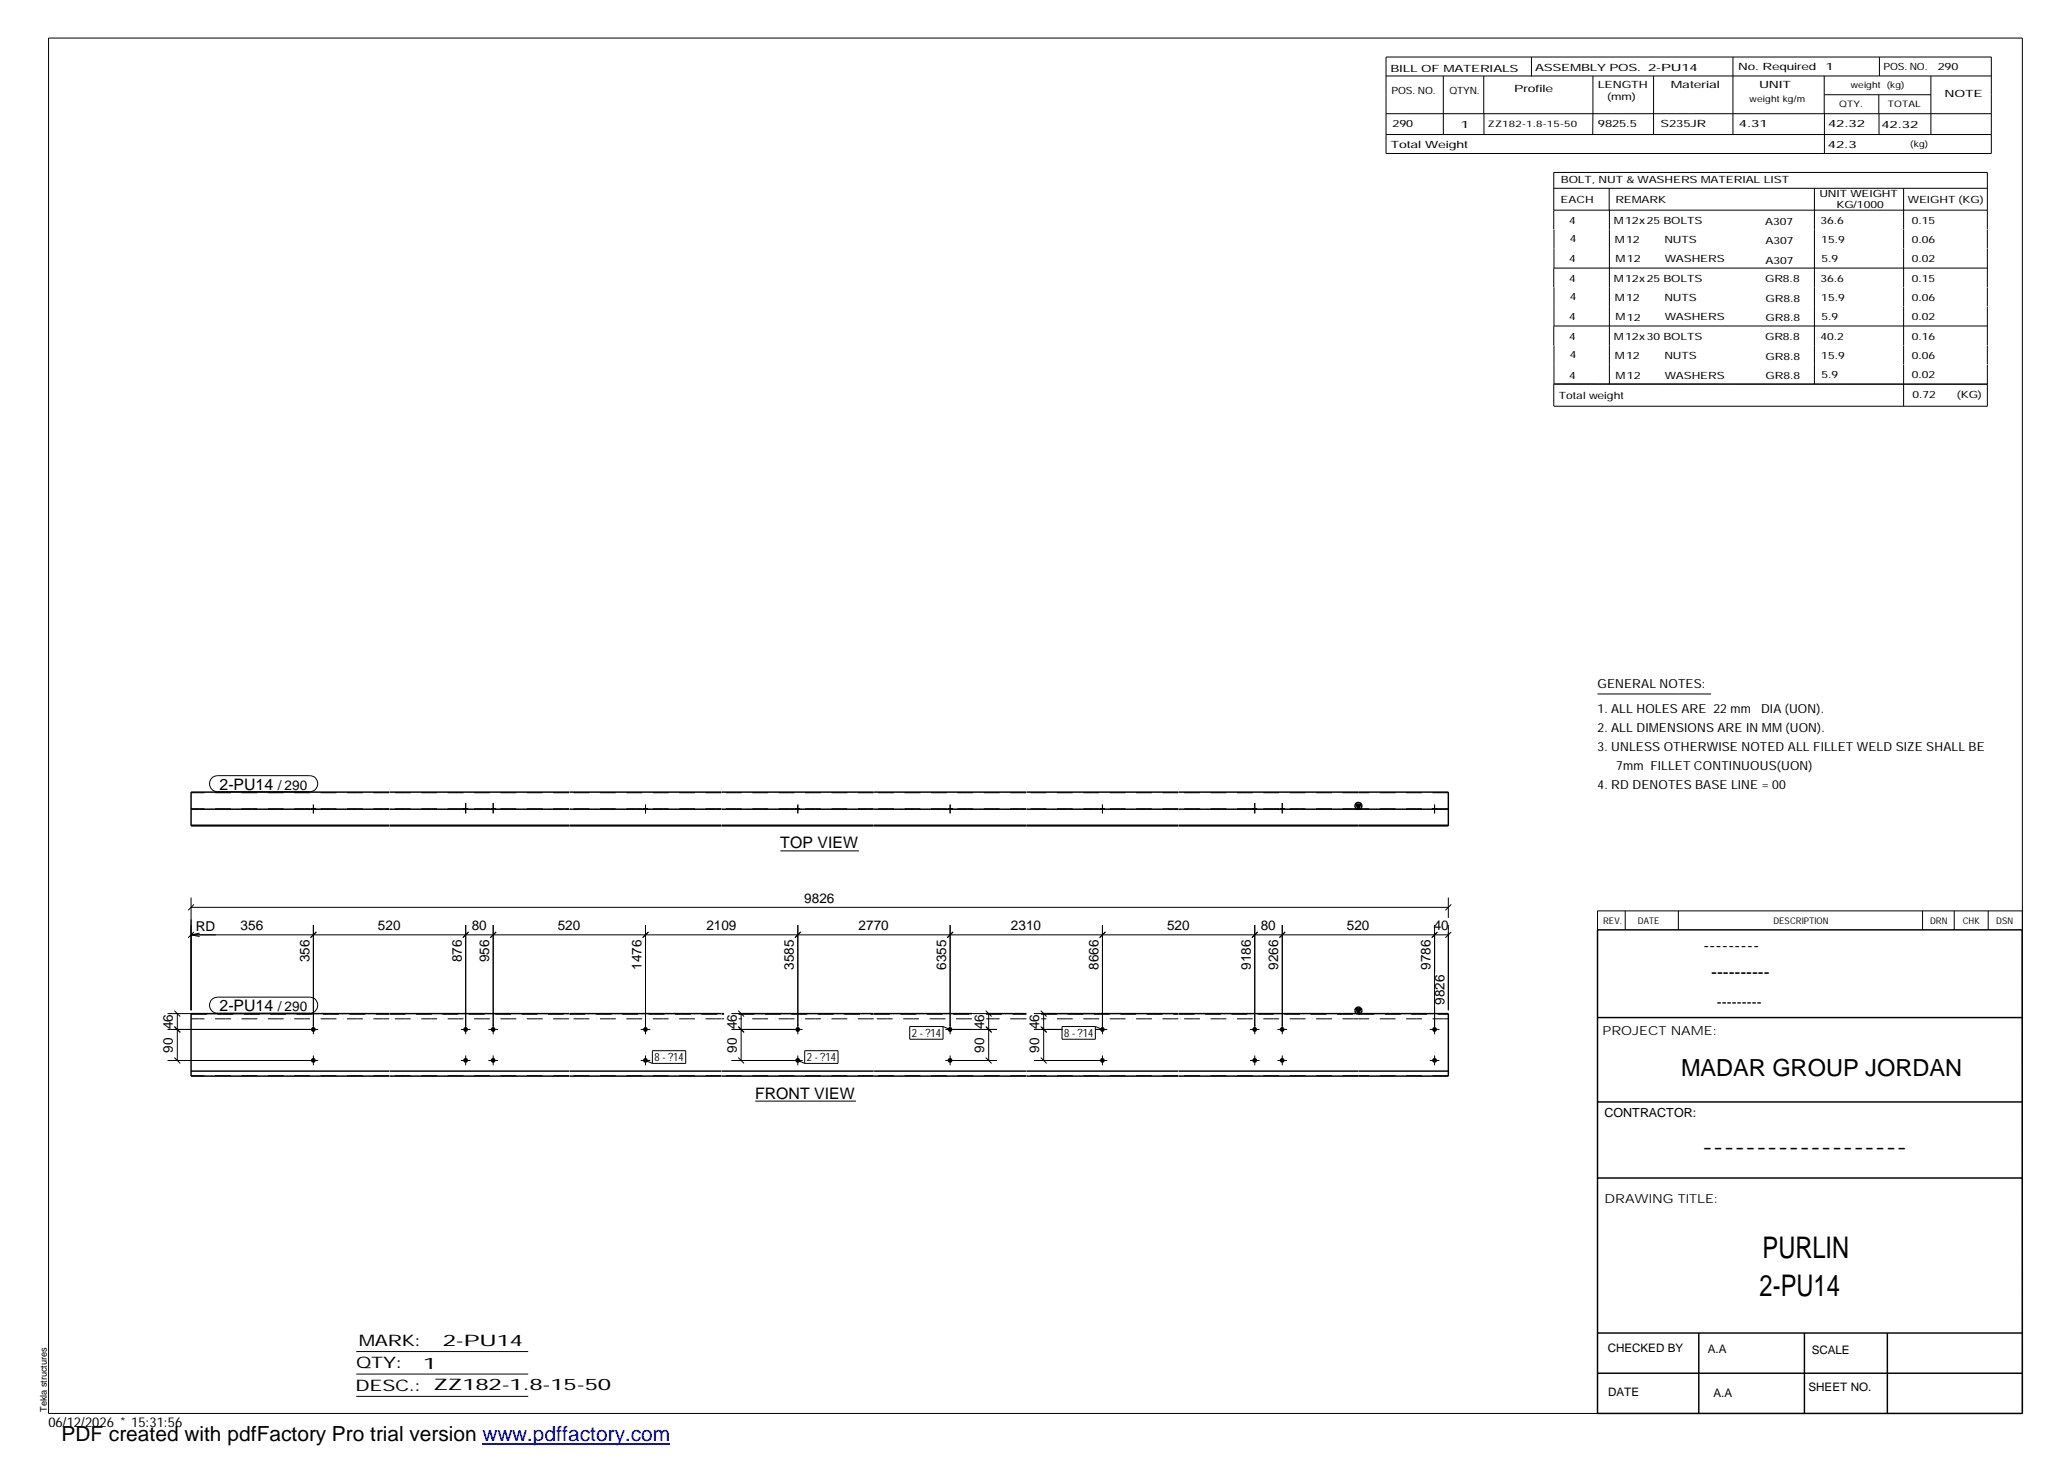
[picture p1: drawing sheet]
<svg xmlns="http://www.w3.org/2000/svg" width="420mm" height="297mm" viewBox="0 0 420 297" stroke-linecap="round" stroke-linejoin="round" font-family="sans-serif">
<g fill="#000">
<path d="M275.4 163.4h1.2l-.6 1zM275.4 205h1.2l-.6 .9z"/>
<path d="M63.2 164.3l.9 .1z" fill-rule="evenodd"/>
<path d="M63.2 164.3l.9 .1z" fill-rule="evenodd"/>
<path d="M94.1 164.3l1 .1z" fill-rule="evenodd"/>
<path d="M94.1 164.3l1 .1z" fill-rule="evenodd"/>
<path d="M99.7 164.3l1 .1z" fill-rule="evenodd"/>
<path d="M99.7 164.3l1 .1z" fill-rule="evenodd"/>
<path d="M130.6 164.3l1 .1z" fill-rule="evenodd"/>
<path d="M130.6 164.3l1 .1z" fill-rule="evenodd"/>
<path d="M161.6 164.3l1 .1z" fill-rule="evenodd"/>
<path d="M161.6 164.3l1 .1z" fill-rule="evenodd"/>
<path d="M192.5 164.3l1 .1z" fill-rule="evenodd"/>
<path d="M192.5 164.3l1 .1z" fill-rule="evenodd"/>
<path d="M223.5 164.3l1 .1z" fill-rule="evenodd"/>
<path d="M223.5 164.3l1 .1z" fill-rule="evenodd"/>
<path d="M254.4 164.3l1 .1z" fill-rule="evenodd"/>
<path d="M254.4 164.3l1 .1z" fill-rule="evenodd"/>
<path d="M260 164.3l1 .1z" fill-rule="evenodd"/>
<path d="M260 164.3l1 .1z" fill-rule="evenodd"/>
<path d="M291 164.3l.9 .1z" fill-rule="evenodd"/>
<path d="M291 164.3l.9 .1z" fill-rule="evenodd"/>
<circle cx="63.7" cy="215.4" r=".49"/>
<circle cx="63.7" cy="209.1" r=".49"/>
<circle cx="94.6" cy="215.4" r=".49"/>
<circle cx="94.6" cy="209.1" r=".49"/>
<circle cx="100.2" cy="209.1" r=".49"/>
<circle cx="100.2" cy="215.4" r=".49"/>
<circle cx="131.1" cy="209.1" r=".49"/>
<circle cx="131.1" cy="215.4" r=".49"/>
<circle cx="162.1" cy="215.4" r=".49"/>
<circle cx="162.1" cy="209.1" r=".49"/>
<circle cx="193" cy="215.4" r=".49"/>
<circle cx="193" cy="209.1" r=".49"/>
<circle cx="224" cy="215.4" r=".49"/>
<circle cx="224" cy="209.1" r=".49"/>
<circle cx="254.9" cy="215.4" r=".49"/>
<circle cx="254.9" cy="209.1" r=".49"/>
<circle cx="260.5" cy="209.1" r=".49"/>
<circle cx="260.5" cy="215.4" r=".49"/>
<circle cx="291.5" cy="209.1" r=".49"/>
<circle cx="291.5" cy="215.4" r=".49"/>
</g>
<g fill="none" stroke="#000" stroke-width=".2">
<path d="M9.9 7.7h401v279.5h-401zM281.6 11.6h123v19.6h-123zM281.6 15.4h123M293.2 15.4v11.9M301.5 15.4v7.7M311.1 11.6v3.9M323.6 15.4v11.9M336 15.4v11.9M352.1 11.6v15.7M370.6 15.4v7.7M370.7 19.2h21.6M381.7 19.2v3.9"/>
<path d="M381.8 11.6v3.8M392.3 15.4v11.9M281.6 23.1h123M281.6 27.3h123M301.5 23.1v4.2M315.7 38.3h88.1M326.9 38.3v4.4M368.6 38.3v39.7M370.7 23.1v8.1M381.8 23.1v4.2M386.8 38.3v8.3M315.7 42.7h88.1"/>
<path d="M315.7 46.6v-11.6h88.1v11.6M315.7 54.5v3.9M315.7 54.5h88.1M315.7 46.6v7.9M315.7 58.4v7.8M327 42.7v35.3M386.8 46.6v3.9M386.8 50.6v7.7M386.8 58.4v3.9M403.8 46.6v3.9M403.8 50.6v7.7M403.8 58.4v3.9"/>
<path d="M315.7 66.3v3.8M315.7 78v4.5M315.7 66.2h88.1M315.7 78h88.1h-88M315.7 70.2v7.8M386.8 62.3v7.8M386.8 70.2v3.8M386.8 74.1v8.4M403.8 62.3v7.8M403.8 70.2v3.8M403.8 74.1v8.4h-88.1M43.1 158.1l.5-.4 .6-.1h18.7a1.63 1.63 0 0 1 1.7 1.6 1.63 1.63 0 0 1-1.7 1.7h-18.7a1.63 1.63 0 0 1-1.5-1.1 1.63 1.63 0 0 1 .4-1.7z"/>
<path d="M324.6 141h23M63.2 164.3v.1M63.7 163.5v1.8M64.1 164.3v.1M94.1 164.3v.1M94.6 163.1v2.2M95.1 164.3v.1M99.7 164.3v.1M100.2 163.1v2.2M100.7 164.3v.1M130.6 164.3v.1M131.1 163.5v1.8"/>
<path d="M131.6 164.3v.1M158.5 172.9h16M161.6 164.3v.1M162.1 163.5v1.8M162.6 164.3v.1M192.5 164.3v.1M193 163.5v1.8M193.5 164.3v.1M223.5 164.3v.1M224 163.5v1.8M224.5 164.3v.1M254.4 164.3v.1"/>
<path d="M254.9 163.1v2.2M255.4 164.3v.1M260 164.3v.1M260.5 163.1v2.2M261 164.3v.1M291 164.3v.1M291.5 163.5v1.8M291.9 164.3v.1M38.8 184.3h255.5M38.8 182.4v22.9M38.8 189.9h255.5M38.8 189.9l1.8 .4"/>
<path d="M39.4 183.8l-1.2 1.1M39.4 189.3l-1.2 1.2M40.6 189.6l-1.8 .3M63.7 187.9v22.2M64.3 189.3l-1.2 1.2M94.6 187.9v22.2M95.2 189.3l-1.2 1.2M100.2 187.9v22.2M100.8 189.3l-1.2 1.2M131.1 187.9v22.2M131.7 189.3l-1.1 1.2M162.1 187.9v22.2"/>
<path d="M162.7 189.3l-1.2 1.2M193 187.9v22.2M193.6 189.3l-1.2 1.2M224 187.9v22.2M224.6 189.3l-1.2 1.2M254.9 187.9v22.2M255.5 189.3l-1.2 1.2M260.5 187.9v22.2M261.1 189.3l-1.2 1.2M291.5 187.9v22.2M292.1 189.3l-1.2 1.2M294.3 182.4v4.1"/>
<path d="M294.3 187.9v17.4M294.9 183.8l-1.2 1.1M294.9 189.3l-1.2 1.2M330.2 185.1v3.8M341 185.1v3.8M390.6 185.1v3.8M397 185.1v3.8M403.9 185.1v3.8M410.9 185.1h-86.3v3.8M34 215.5h30.6M34 209.2h30.6M34 205.9h28.9"/>
<path d="M35.4 214.9l1.2 1.2M35.4 208.6l1.2 1.1-1.1-1.1M35.4 205.3l1.2 1.2M36 205.9v9.6M43.1 203.1l.5-.4 .6-.1h18.7a1.63 1.63 0 0 1 1.7 1.6 1.63 1.63 0 0 1-1.7 1.7h-18.7a1.63 1.63 0 0 1-1.5-1.1 1.63 1.63 0 0 1 .4-1.7zM63.7 214.4v2M93.6 215.5h2M93.6 209.2h2M94.6 214.4v2M99.2 215.5h2M99.2 209.2h2M100.2 214.4v2"/>
<path d="M130.2 215.5h1.9M130.2 209.2h1.9M131.1 214.4v2M131.1 215.5l1.4 .6M132.5 213.5h6.8v2.6h-6.8zM148.6 215.5h14.5M148.6 209.2h14.5M148.6 205.9h12.8M150 214.9l1.2 1.2M150 208.6l1.2 1.1M150 205.3l1.2 1.2M150.6 205.9v9.6"/>
<path d="M162.1 214.4v2M162.1 215.5l1.4 .6M163.5 213.5h6.8v2.6h-6.8zM184.8 208.6h6.8v2.5h-6.8zM191.6 208.6l1.4 .6M192.1 215.5h10.5M192.1 209.2h10.5M193 214.4v2M193.7 205.9h8.9M200.3 214.9l1.2 1.2M200.3 208.6l1.2 1.1M200.3 205.3l1.2 1.2"/>
<path d="M200.9 205.9v9.6M210.1 215.5h14.9M210.1 209.2h5.8M210.1 205.9h13.2M211.5 214.9l1.1 1.2M211.5 208.6l1.1 1.1M211.5 205.3l1.1 1.2M212 205.9v9.6M215.8 208.6h6.7v2.5h-6.7zM222.5 209.2h2.5M222.5 208.6l1.5 .6M224 214.4v2"/>
<path d="M254 215.5h1.9M254 209.2h1.9M254.9 214.4v2M259.5 215.5h2M259.5 209.2h2M260.5 214.4v2M290.5 215.5h1.9M290.5 209.2h1.9M291.5 214.4v2M153.5 223.7h20.4M72.4 274.6h34.9M72.4 279.2h34.9"/>
<path d="M72.4 283.7h34.9"/>
</g>
<g fill="none" stroke="#000" stroke-width=".3">
<path d="M38.8 167.7h40.3M38.8 164.4h40.3M79.1 160.9h-40.3v6.9h40.3M79.2 167.8h36.4M79.2 167.7h36.4M79.2 164.4h36.4M79.2 160.9h36.4M115.7 167.8h30.9M115.7 167.7h30.9M115.7 164.4h30.9M115.7 160.9h30.9M146.6 167.8h30.9"/>
<path d="M146.6 167.7h30.9M146.6 164.4h30.9M146.6 160.9h30.9M177.6 167.8h30.8M177.6 167.7h30.8M177.6 164.4h30.8M177.6 160.9h30.8M208.5 167.8h30.9M208.5 167.7h30.9M208.5 164.4h30.9M208.5 160.9h30.9M239.5 160.9h54.8v6.9h-54.8"/>
<path d="M239.5 167.7h54.8M239.5 164.4h54.8M275.4 163.4h1.2l-.6 1zM324.6 188.9h86.2l.1 98.3h-86.3zM38.8 217.6h40.3M79.1 205.9h-40.3v12.7h40.3M79.2 218.6h36.4M79.2 217.6h36.4M79.2 205.9h36.4M115.7 218.6h30.9M115.7 217.6h30.9M115.7 205.9h30.9"/>
<path d="M146.6 218.6h30.9M146.6 217.6h30.9M146.6 205.9h.5M150.1 205.9h27.4M177.6 218.6h30.8M177.6 217.6h30.8M177.6 205.9h19.8M200.4 205.9h8M208.5 218.6h30.9M208.5 217.6h30.9M208.5 205.9h.1M211.5 205.9h27.9"/>
<path d="M239.5 205.9h54.8v12.7h-54.8M239.5 217.6h54.8M275.4 205h1.2l-.6 .9zM324.6 206.7h86.3M324.6 239.3h86.3M324.6 223.9h86.3M324.6 270.8h86.3M324.6 279h86.3M345.1 270.8v16.4M366.6 270.8v16.4M383.5 270.8v16.4"/>
<circle cx="276" cy="163.7" r=".7"/>
<circle cx="276" cy="205.3" r=".7"/>
</g>
<g fill="none" stroke="#000" stroke-width=".2" stroke-dasharray="1.1 0 2.1 .7 0 1.4" stroke-linecap="butt">
<path d="M79.1 161.1h-40.3M79.1 164.3h-40.3M115.6 161.1h-36.4M115.6 164.3h-36.4M146.6 161.1h-30.9M146.6 164.3h-30.9M177.5 161.1h-30.9M177.5 164.3h-30.9M208.4 161.1h-30.8M208.4 164.3h-30.8M239.4 161.1h-30.9M239.4 164.3h-30.9"/>
<path d="M276 161.1h-36.5M276 164.3h-36.5M294.3 161.1h-18.3M294.3 164.3h-18.3M38.8 206.1h40.3M79.1 218.6h-40.3M79.1 207h-40.3M79.2 206.1h36.4M115.6 218.6h-36.4M115.6 207h-36.4M115.7 206.1h30.9M146.6 218.6h-30.9"/>
<path d="M146.6 207h-30.9M146.6 206.1h.5M147.1 207h-.5M150.1 206.1h27.4M177.5 218.6h-30.9M177.5 207h-27.4M177.6 206.1h19.8M197.4 207h-19.8M200.4 206.1h8M208.4 218.6h-30.8M208.4 207h-8M208.5 206.1h.1"/>
<path d="M208.6 207h-.1M211.5 206.1h27.9M239.4 218.6h-30.9M239.4 207h-27.9M239.5 206.1h36.5M276 218.6h-36.5M276 207h-36.5M276 206.1h18.3M294.3 218.6h-18.3M294.3 207h-18.3"/>
</g>
<path d="M98 293.3h38.2" fill="none" stroke="#00f" stroke-width=".3"/>
<g font-size="6.1">
<text x="358.1" y="255.5">PURLIN</text>
<text x="357.5" y="263.3">2-PU14</text>
</g>
<text font-size="4.8" x="341.5" y="218.6">MADAR GROUP JORDAN</text>
<text font-size="4.2" x="12.5" y="292.7">PDF created with pdfFactory Pro trial version www.pdffactory.com</text>
<g font-size="3.6">
<text x="346.1" y="193.2">---------</text>
<text x="347.7" y="198.6">----------</text>
<text x="345.8" y="234.2">-------------------</text>
</g>
<g font-size="3.2">
<text x="44.6" y="160.4">2-PU14</text>
<text x="158.5" y="172.3">TOP VIEW</text>
<text x="44.6" y="205.5">2-PU14</text>
<text x="153.5" y="223.2">FRONT VIEW</text>
<text x="72.9" y="273.5">MARK:</text>
<text x="90" y="273.5">2-PU14</text>
<text x="72.4" y="278">QTY:</text>
<text x="86" y="278.1">1</text>
<text x="72.2" y="282.6">DESC.:</text>
<text x="88.1" y="282.4">ZZ182-1.8-15-50</text>
</g>
<text font-size="3" x="348.8" y="204.5">---------</text>
<g font-size="2.8">
<text x="56.4" y="160.4">/ 290</text>
<text x="163.4" y="183.4">9826</text>
<text x="39.8" y="189.1">RD</text>
<text x="48.9" y="189">356</text>
<text x="76.8" y="189">520</text>
<text x="95.8" y="189">80</text>
<text x="113.3" y="189">520</text>
<text x="143.5" y="189">2109</text>
<text x="174.5" y="189">2770</text>
<text x="205.4" y="189">2310</text>
<text x="237.1" y="189">520</text>
<text x="256.2" y="189">80</text>
<text x="273.6" y="189">520</text>
<text x="291.3" y="189">40</text>
<text x="62.9" y="195.5" transform="rotate(-90 62.9 195.5)">356</text>
<text x="93.8" y="195.5" transform="rotate(-90 93.8 195.5)">876</text>
<text x="99.4" y="195.5" transform="rotate(-90 99.4 195.5)">956</text>
<text x="130.3" y="197.1" transform="rotate(-90 130.3 197.1)">1476</text>
<text x="161.3" y="197.1" transform="rotate(-90 161.3 197.1)">3585</text>
<text x="192.2" y="197.1" transform="rotate(-90 192.2 197.1)">6355</text>
<text x="223.2" y="197.1" transform="rotate(-90 223.2 197.1)">8666</text>
<text x="254.1" y="197.1" transform="rotate(-90 254.1 197.1)">9186</text>
<text x="259.7" y="197.1" transform="rotate(-90 259.7 197.1)">9266</text>
<text x="290.7" y="197.1" transform="rotate(-90 290.7 197.1)">9786</text>
<text x="35.1" y="209.1" transform="rotate(-90 35.1 209.1)">46</text>
<text x="56.4" y="205.5">/ 290</text>
<text x="149.7" y="209.1" transform="rotate(-90 149.7 209.1)">46</text>
<text x="200" y="209.1" transform="rotate(-90 200 209.1)">46</text>
<text x="211.2" y="209.1" transform="rotate(-90 211.2 209.1)">46</text>
<text x="293.5" y="204.2" transform="rotate(-90 293.5 204.2)">9826</text>
<text x="35.1" y="213.9" transform="rotate(-90 35.1 213.9)">90</text>
<text x="149.7" y="213.9" transform="rotate(-90 149.7 213.9)">90</text>
<text x="200" y="213.9" transform="rotate(-90 200 213.9)">90</text>
<text x="211.2" y="213.9" transform="rotate(-90 211.2 213.9)">90</text>
<text x="9.8" y="290">06/12/2026 * 15:31:56</text>
</g>
<g font-size="2.5">
<text x="324.6" y="139.9">GENERAL NOTES:</text>
<text x="324.6" y="148.7">2. ALL DIMENSIONS ARE IN MM (UON).</text>
<text x="324.6" y="144.9">1. ALL HOLES ARE 22 mm</text>
<text x="357.8" y="144.9">DIA (UON).</text>
<text x="324.6" y="152.5">3. UNLESS OTHERWISE NOTED ALL FILLET WELD SIZE SHALL BE</text>
<text x="324.6" y="160.2">4. RD DENOTES BASE LINE = 00</text>
<text x="328.4" y="156.4">7mm FILLET CONTINUOUS(UON)</text>
<text x="325.6" y="210.3">PROJECT NAME:</text>
<text x="326" y="226.9">CONTRACTOR:</text>
<text x="326" y="244.4">DRAWING TITLE:</text>
</g>
<g font-size="2.4">
<text x="326.7" y="274.7">CHECKED BY</text>
<text x="347" y="275">A.A</text>
<text x="368.1" y="275.1">SCALE</text>
<text x="326.7" y="283.6">DATE</text>
<text x="348.1" y="283.9">A.A</text>
<text x="367.5" y="282.6">SHEET NO.</text>
</g>
<g font-size="2.3">
<text x="133" y="215.6">8 - ?14</text>
<text x="163.9" y="215.6">2 - ?14</text>
<text x="185.3" y="210.7">2 - ?14</text>
<text x="216.2" y="210.7">8 - ?14</text>
</g>
<g font-size="2">
<text x="282.5" y="14.6">BILL OF MATERIALS</text>
<text x="311.9" y="14.4">ASSEMBLY POS.</text>
<text x="324.6" y="17.9">LENGTH</text>
<text x="334.9" y="14.4">2-PU14</text>
<text x="339.5" y="17.9">Material</text>
<text x="353.1" y="14.2">No. Required</text>
<text x="357.4" y="17.9">UNIT</text>
<text x="370.9" y="14.2">1</text>
<text x="382.7" y="14.2">POS. NO.</text>
<text x="393.7" y="14.3">290</text>
<text x="282.7" y="19.1">POS. NO.</text>
<text x="294.5" y="19">QTYN.</text>
<text x="307.6" y="18.7">Profile</text>
<text x="326.5" y="20.4">(mm)</text>
<text x="395.1" y="19.6">NOTE</text>
<text x="282.9" y="25.8">290</text>
<text x="296.8" y="26">1</text>
<text x="324.7" y="25.9">9825.5</text>
<text x="337.4" y="25.9">S235JR</text>
<text x="353.3" y="25.9">4.31</text>
<text x="371.4" y="25.9">42.32</text>
<text x="382.3" y="25.9">42.32</text>
<text x="282.6" y="30.1">Total Weight</text>
<text x="371.4" y="30">42.3</text>
<text x="317.1" y="41.3">EACH</text>
<text x="317.1" y="37.2">BOLT, NUT &amp; WASHERS MATERIAL LIST</text>
<text x="328.2" y="41.3">REMARK</text>
<text x="369.7" y="40.1">UNIT WEIGHT</text>
<text x="387.6" y="41.2">WEIGHT (KG)</text>
<text x="318.8" y="45.4">4</text>
<text x="327.9" y="45.6">M12x25 BOLTS</text>
<text x="358.6" y="45.6">A307</text>
<text x="369.9" y="45.5">36.6</text>
<text x="373.1" y="42.2">KG/1000</text>
<text x="388.4" y="45.5">0.15</text>
<text x="318.8" y="53.3">4</text>
<text x="318.9" y="49.2">4</text>
<text x="328.1" y="49.3">M12</text>
<text x="328.3" y="53.3">M12</text>
<text x="338.2" y="49.4">NUTS</text>
<text x="338.2" y="53.3">WASHERS</text>
<text x="358.7" y="49.6">A307</text>
<text x="358.7" y="53.5">A307</text>
<text x="370" y="49.3">15.9</text>
<text x="370.1" y="53.2">5.9</text>
<text x="388.4" y="49.4">0.06</text>
<text x="388.4" y="53.3">0.02</text>
<text x="318.8" y="57.2">4</text>
<text x="327.9" y="57.3">M12x25 BOLTS</text>
<text x="358.6" y="57.4">GR8.8</text>
<text x="369.9" y="57.3">36.6</text>
<text x="388.4" y="57.2">0.15</text>
<text x="318.8" y="65.1">4</text>
<text x="318.9" y="61">4</text>
<text x="328.1" y="61.2">M12</text>
<text x="328.3" y="65.1">M12</text>
<text x="338.2" y="61.2">NUTS</text>
<text x="338.2" y="65.1">WASHERS</text>
<text x="358.7" y="61.4">GR8.8</text>
<text x="358.7" y="65.3">GR8.8</text>
<text x="370" y="61.1">15.9</text>
<text x="370.1" y="65">5.9</text>
<text x="388.4" y="61.2">0.06</text>
<text x="388.4" y="65.1">0.02</text>
<text x="318.8" y="69">4</text>
<text x="327.9" y="69.1">M12x30 BOLTS</text>
<text x="358.6" y="69.2">GR8.8</text>
<text x="369.9" y="69.1">40.2</text>
<text x="388.4" y="69">0.16</text>
<text x="318.8" y="76.9">4</text>
<text x="318.9" y="72.8">4</text>
<text x="328.1" y="72.9">M12</text>
<text x="328.3" y="76.9">M12</text>
<text x="338.2" y="72.9">NUTS</text>
<text x="338.2" y="76.9">WASHERS</text>
<text x="358.7" y="73.1">GR8.8</text>
<text x="358.7" y="77.1">GR8.8</text>
<text x="370" y="72.8">15.9</text>
<text x="370.1" y="76.7">5.9</text>
<text x="388.4" y="72.9">0.06</text>
<text x="388.4" y="76.9">0.02</text>
<text x="316.7" y="81.1">Total weight</text>
<text x="388.6" y="80.9">0.72</text>
<text x="397.6" y="80.8">(KG)</text>
</g>
<g font-size="1.9">
<text x="325.7" y="187.8">REV.</text>
<text x="332.8" y="187.6">DATE</text>
<text x="360.3" y="187.7">DESCRIPTION</text>
<text x="392.1" y="187.6">DRN</text>
<text x="398.8" y="187.6">CHK</text>
<text x="405.6" y="187.7">DSN</text>
<text x="9.5" y="286.8" transform="rotate(-90 9.5 286.8)">Tekla structures</text>
</g>
<g font-size="1.8">
<text x="376" y="17.9">weight (kg)</text>
<text x="355.5" y="20.7">weight kg/m</text>
<text x="373.6" y="21.7">QTY.</text>
<text x="383.5" y="21.8">TOTAL</text>
<text x="302.3" y="25.9">ZZ182-1.8-15-50</text>
<text x="388.1" y="29.8">(kg)</text>
</g>
</svg>
